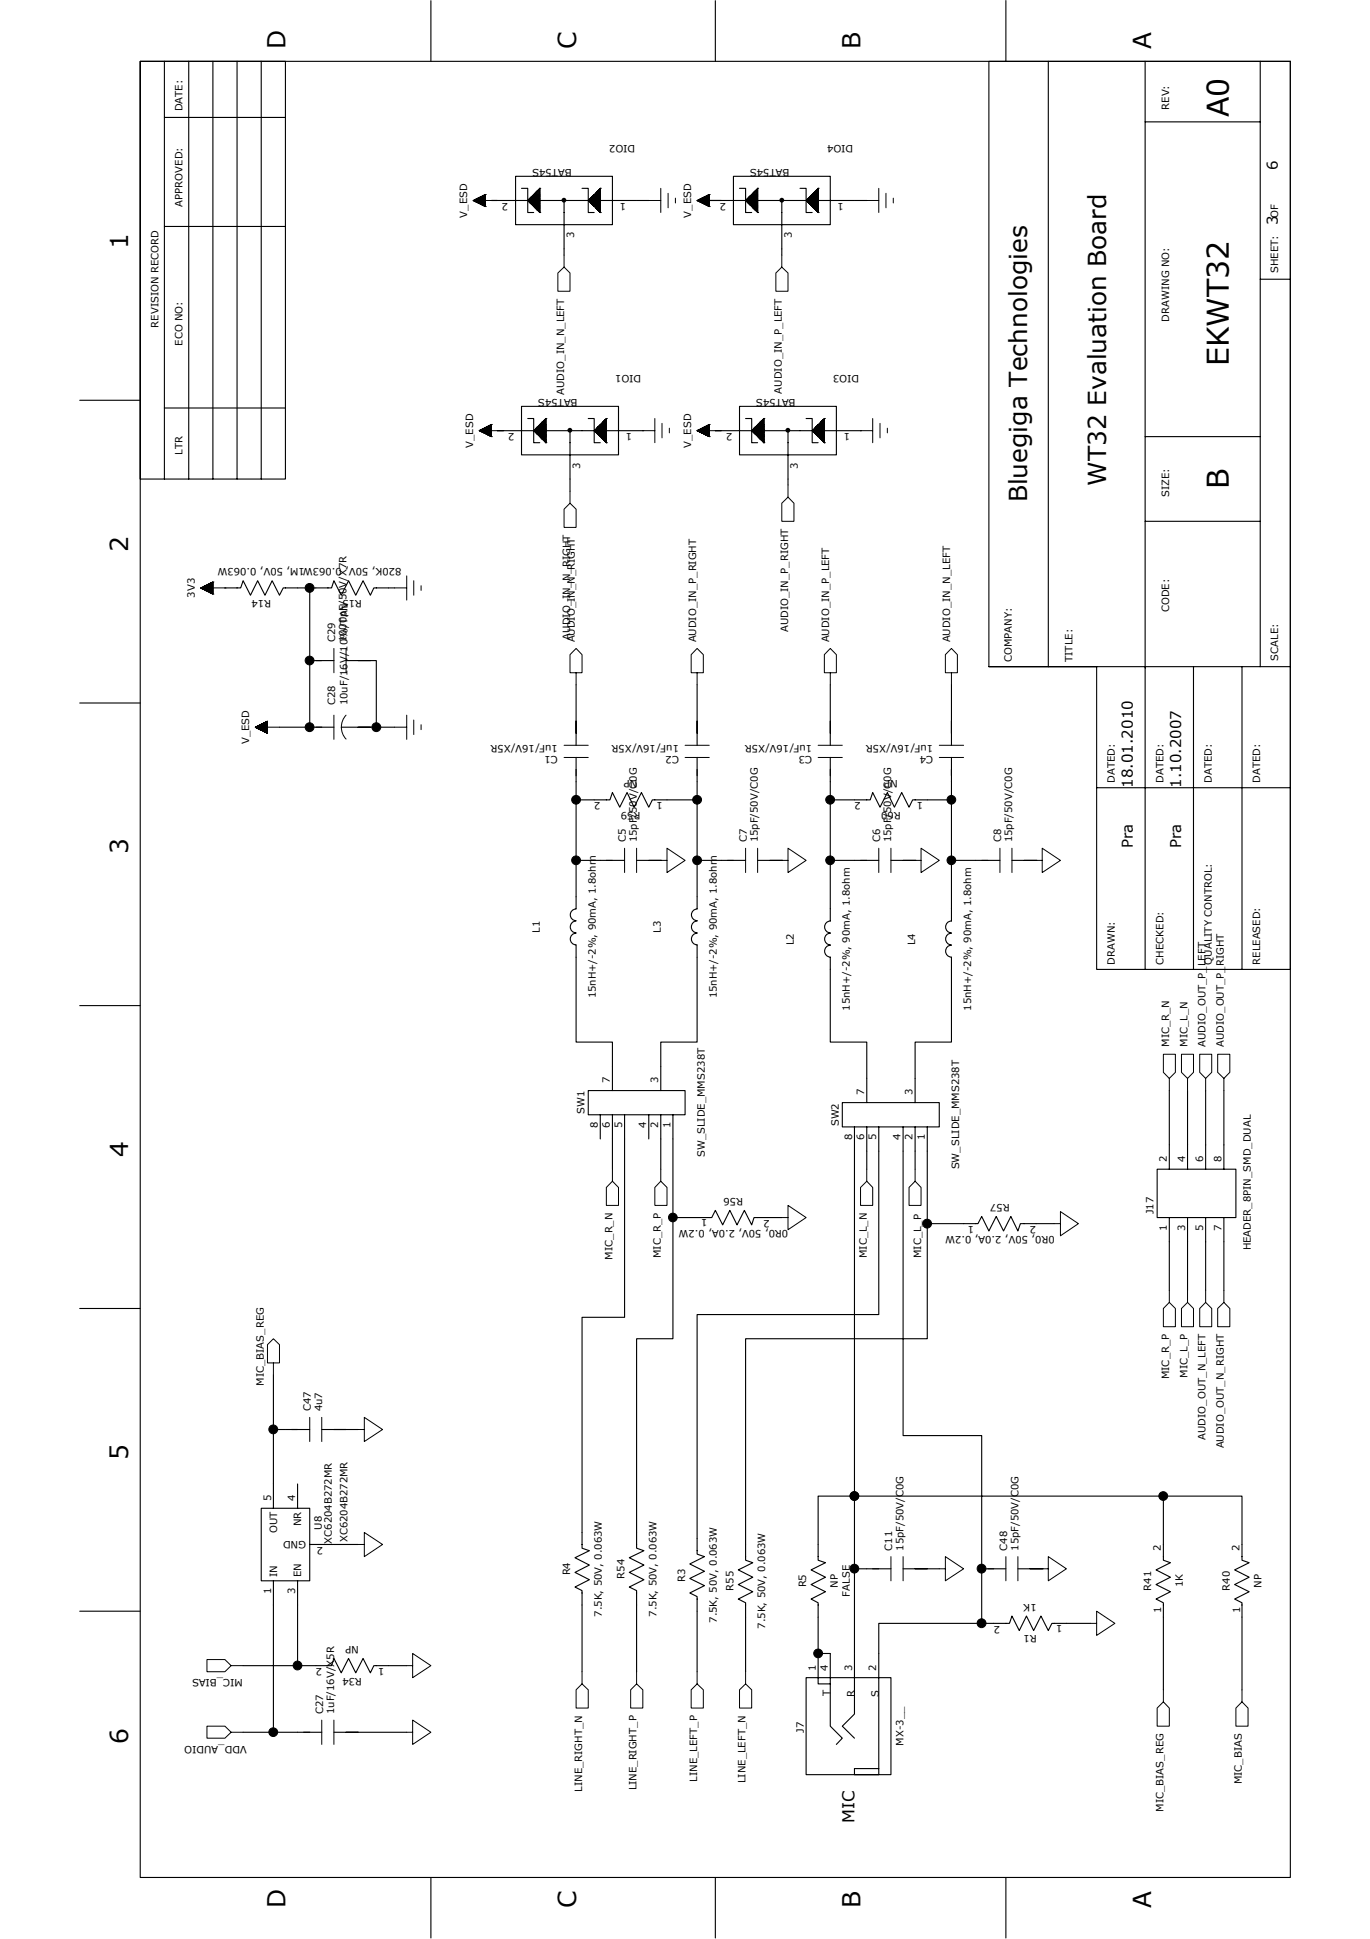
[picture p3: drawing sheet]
<svg xmlns="http://www.w3.org/2000/svg" width="210mm" height="297mm" viewBox="0 0 210 297" stroke-linecap="round" stroke-linejoin="round" font-family="sans-serif">
<g fill="none" stroke="#000" stroke-width=".17">
<path d="M21.5 9.4h176.2v278.2h-176.2zM21.5 9.4h22.2v64h-22.2zM25.2 18h18.5M25.2 9.4v64M28.9 9.4v64M32.6 9.4v64M36.3 9.4v64M40 9.4v64M66 .1v9.3M109.6 .1v9.3M151.5 9.4h46.2v139.1h-29.7v-46.4h-16.5zM154.1 .1v9.3"/>
<path d="M160.6 9.4v92.7M175.5 9.4v139.1M175.5 18.7h17.6M193.1 9.4v92.7M25.2 34.7h18.5M75.3 30.7h24.1M79 27h14.8v7.4h-14.8zM79.9 28.9h1v3.7h.9M80.9 30.7h.1M82.7 28.9v3.7v-3.7l-1.8 1.8 1.8 1.9M82.7 32.6h.1M82.7 28.9h.1"/>
<path d="M82.7 29.1h-.2v3.3h.2M82.7 29.2h-.4v3h.4M82.7 29.4h-.6v2.6h.6M82.7 29.6h-.7v2.2h.7M82.7 29.8h-.9v1.8h.9M82.7 30h-1.1v1.5h1.1M82.7 30.1h-1.3v1.2h1.3M82.7 30.4h-1.5v.7h1.5M82.7 30.5h-1.7v.4h1.7M86.4 30.7v8.4M89.2 28.9h.9v3.7h.9M90.1 30.7h.1"/>
<path d="M92 28.9v3.7v-3.7l-1.9 1.8 1.9 1.9M92 32.6h.1M92 28.9h.1M92 29.1h-.2v3.3h.2M92 29.2h-.4v3h.4M92 29.4h-.6v2.6h.6M92 29.6h-.8v2.2h.8M92 29.8h-1v1.8h1M92 30h-1.1v1.5h1.1M92 30.1h-1.3v1.2h1.3M92 30.4h-1.5v.7h1.5M92 30.5h-1.7v.4h1.7"/>
<path d="M108.7 30.7h24.1M112.4 27h14.8v7.4h-14.8zM113.3 28.9h.9v3.7h1M114.2 30.7h.1M116.1 28.9v3.7v-3.7l-1.9 1.8 1.9 1.9M116.1 32.6h.1M116.1 28.9h.1M116.1 29.1h-.2v3.3h.2M116.1 29.2h-.4v3h.4M116.1 29.4h-.6v2.6h.6M116.1 29.6h-.8v2.2h.8M116.1 29.8h-.9v1.8h.9"/>
<path d="M116.1 30h-1.1v1.5h1.1M116.1 30.1h-1.3v1.2h1.3M116.1 30.4h-1.5v.7h1.5M116.1 30.5h-1.7v.4h1.7M119.8 30.7v8.4M122.6 28.9h.9v3.7h.9M123.5 30.7h.1M125.3 28.9v3.7v-3.7l-1.8 1.8 1.8 1.9M125.3 32.6h.1M125.3 28.9h.1M125.3 29.1h-.1v3.3h.1M125.3 29.2h-.3v3h.3"/>
<path d="M125.3 29.4h-.5v2.6h.5M125.3 29.6h-.7v2.2h.7M125.3 29.8h-.9v1.8h.9M125.3 30h-1v1.5h1M125.3 30.1h-1.2v1.2h1.2M125.3 30.4h-1.4v.7h1.4M125.3 30.5h-1.6v.4h1.6M193.1 42.8h4.6M12.2 61.3h9.3M25.2 62.5h18.5M76.2 66h22.3M79.9 62.3h14.9v7.4h-14.9z"/>
<path d="M80.9 64.1h.9v3.7h.9M81.8 66h.1M83.6 64.1v3.7v-3.7l-1.8 1.9 1.8 1.8M83.6 67.8h.1M83.6 64.1h.1M83.6 65h-.9v1.9h.9M83.6 64.3h-.2v3.3h.2M83.6 64.5h-.3v2.9h.3M83.6 64.7h-.5v2.6h.5M83.6 64.9h-.7v2.2h.7M83.6 65.2h-1.1v1.5h1.1M83.6 65.4h-1.3v1.1h1.3"/>
<path d="M83.6 65.6h-1.5v.7h1.5M83.6 65.8h-1.6v.3h1.6M87.3 66v9.2M90.1 64.1h.9v3.7h1M91 66h.1M92.9 64.1v3.7v-3.7l-1.9 1.9 1.9 1.8M92.9 67.8h.1M92.9 64.1h.1M92.9 65h-.9v1.9h.9M92.9 64.3h-.2v3.3h.2M92.9 64.5h-.4v2.9h.4M92.9 64.7h-.5v2.6h.5"/>
<path d="M92.9 64.9h-.7v2.2h.7M92.9 65.2h-1.1v1.5h1.1M92.9 65.4h-1.3v1.1h1.3M92.9 65.6h-1.5v.7h1.5M92.9 65.8h-1.7v.3h1.7M98.5 66h.1M109.6 66h22.2M113.3 62.3h14.8v7.4h-14.8zM114.2 64.1h1v3.7h.9M115.2 66h.1M117 64.1v3.7v-3.7l-1.8 1.9 1.8 1.8M117 67.8h.1"/>
<path d="M117 64.1h.1M117 65h-.9v1.9h.9M117 64.3h-.2v3.3h.2M117 64.5h-.4v2.9h.4M117 64.7h-.5v2.6h.5M117 64.9h-.7v2.2h.7M117 65.2h-1.1v1.5h1.1M117 65.4h-1.3v1.1h1.3M117 65.6h-1.5v.7h1.5M117 65.8h-1.7v.3h1.7M120.7 66v8.3M123.5 64.1h.9v3.7h.9"/>
<path d="M124.4 66h.1M126.3 64.1v3.7v-3.7l-1.9 1.9 1.9 1.8M126.3 67.8h.1M126.3 64.1h.1M126.3 65h-1v1.9h1M126.3 64.3h-.2v3.3h.2M126.3 64.5h-.4v2.9h.4M126.3 64.7h-.6v2.6h.6M126.3 64.9h-.7v2.2h.7M126.3 65.2h-1.1v1.5h1.1M126.3 65.4h-1.3v1.1h1.3M126.3 65.6h-1.5v.7h1.5"/>
<path d="M126.3 65.8h-1.7v.3h1.7M131.8 66h.1M175.5 66.9h17.6M175.5 79.9h17.6M34.5 90.1h2.4l.4-1.1 1.1 2.2 1.1-2.2 1.1 2.2 1.1-2.2 1.1 2.2 .6-1.1h4.1v11.1M34.5 90.1h.1M47.5 90.1h3.3l.4-1.1 1.1 2.2 1.1-2.2 1.1 2.2 1.1-2.2 1.1 2.2 .6-1.1h3.2M12.2 107.7h9.3M42.8 111.4h8.4M47.5 101.2h3.7M47.5 101.2v10.2M53 101.2h4.7v10.2h-5.4"/>
<path d="M57.7 111.4h2.8M88.3 104.9v9.3M88.3 116v6.5M106.8 104.9v9.3M106.8 116v6.5M127.2 116v6.5h6.1l.4-1.1 1.1 2.3 1.2-2.3 1 2.3 1.2-2.3 1.1 2.3 .5-1.2h6v-6.5M127.2 104.9v9.3M145.8 104.9v9.3M151.5 102.1h46.2M182.9 102.1v46.4M190.3 102.1v46.4M88.2 139.3a.89 .89 0 0 0-.8 .8 .89 .89 0 0 0 .8 .9"/>
<path d="M88.3 131.8v-9.3h5.2l.3-1.1 1.2 2.3 1.1-2.3 1.1 2.3 1.1-2.3 1.1 2.3 .5-1.2h6.9v9.3M95.7 131.8h-7.4v7.4M97.5 131.8h3.7M101.2 131.8h.1M106.8 139.3a.89 .89 0 0 0-.9 .8 .89 .89 0 0 0 .9 .9M106.8 131.8v7.4M106.8 131.8h7.4M116.1 131.8h3.7M119.8 131.8h.1M127.2 122.5v18.6M127.2 131.8h7.4M136.5 131.8h3.7"/>
<path d="M140.2 131.8h.1M145.8 122.5v18.6M145.8 131.8h7.4M155 131.8h3.7M158.7 131.8h.1M168 120.7h29.7M12.2 154.1h9.3M88.2 143a.89 .89 0 0 0-.8 .8 .89 .89 0 0 0 .8 .9M88.2 141.1a.9 .9 0 0 0-.8 .9 .9 .9 0 0 0 .8 .9M88.3 144.8v14.8h5.5v7.5M106.8 143a.89 .89 0 0 0-.9 .8 .89 .89 0 0 0 .9 .9M106.8 141.1a.9 .9 0 0 0-.9 .9 .9 .9 0 0 0 .9 .9"/>
<path d="M106.8 144.8v14.8h-5.6v7.5M127.2 144.8a.91 .91 0 0 0-.9 .9 .91 .91 0 0 0 .9 .9v13h5.6v9.3M127.2 143a.9 .9 0 0 0-.9 .9 .9 .9 0 0 0 .9 .9M127.2 141.1a.91 .91 0 0 0-.9 .9 .91 .91 0 0 0 .9 .9M145.8 144.8a.91 .91 0 0 0-.9 .9 .91 .91 0 0 0 .9 .9M145.8 143a.9 .9 0 0 0-.9 .9 .9 .9 0 0 0 .9 .9M145.8 141.1a.91 .91 0 0 0-.9 .9 .91 .91 0 0 0 .9 .9M145.8 146.6v13h-5.6v9.3M90.1 167.1h14.9v3.7h-14.9zM92 170.8v3.7M93.8 170.8v8.3M95.7 170.8v31h-6.5v35.4l1.1 .4-2.2 1 2.2 1.2-2.2 1.1 2.2 1.1-2.2 1.1 1.1 .6v12.4"/>
<path d="M99.4 170.8v3.7M101.2 170.8v8.3M103.1 170.8v15.7M129.1 168.9h14.8v3.7h-14.8zM130.9 172.6v67.7M132.8 172.6v6.5M134.6 172.6v28.8h-27.8v36.7l1.1 .4-2.2 1.1 2.2 1.1-2.2 1.1 2.2 1.1-2.2 1.1 1.1 .6v11.5M138.4 172.6v47.3h12v20.4M140.2 172.6v6.5M142.1 172.6v14.9h7.7l.6-1.1 1.1 2.2 1.1-2.2 1.2 2.2 1.1-2.2 1.1 2.2 .3-1.1h5.2M177.3 179.1h12.1v7.4h-12.1zM179.2 167.1v12"/>
<path d="M181.9 167.1v12M184.7 167.1v12M187.5 167.1v12M119.8 186.5h-4.3l-.3 1.1-1.2-2.2-1.1 2.2-1.1-2.2-1.1 2.2-1.1-2.2-.5 1.1h-6v18.6h-5.6v32.1l1.2 .4-2.3 1 2.3 1.2-2.3 1.1 2.3 1.1-2.3 1.1 1.1 .6v12.4M142.1 187.5v17.6h-27.9v33.9l1.1 .4-2.2 1.1 2.2 1.1-2.2 1.1 2.2 1.1-2.2 1.2 1.1 .5v10.6M179.2 186.5v11.2M181.9 186.5v11.2M184.7 186.5v11.2M187.5 186.5v11.2M12.2 200.4h9.3M41.9 210.7v20.4M41.9 219h5.6"/>
<path d="M49.3 219h5.6M40 231.1h7.5v11.1h-7.5zM45.6 227.3v3.8M47.5 236.6h7.4M178.2 229.2v9.8l1.1 .4-2.2 1.1 2.2 1.1-2.2 1.1 2.2 1.1-2.2 1.2 1.1 .5v13.4M12.2 246.8h9.3M37.3 255.2h13.5l.4-1.1 1.1 2.2 1.1-2.2 1.1 2.2 1.1-2.2 1.1 2.2 .6-1.1h5M41.9 242.2v23.2h7.4M45.6 242.2v13M123.5 257h13v14.9h-13zM125.3 253.3h1.9v11.1l1.9 1.9-1 .9M127.2 258h-1.9v-12.5l-1-.5 2.2-1.2-2.2-1.1 2.2-1.1-2.2-1.1 2.2-1.1-1.2-.4v-9.8h65v9.8l1.1 .4-2.2 1.1 2.2 1.1-2.2 1.1 2.2 1.1-2.2 1.2 1.1 .5v13.4"/>
<path d="M136.5 240.3h-5.6v22.3l-1.8 1.8 1.8 1.9M138.4 240.3h5.5M150.4 248.7h-15.8v23.2h-3.7v-1h3.7M150.4 240.3v8.4h4.3l.3-1.1 1.2 2.2 1.1-2.2 1.1 2.2 1.1-2.2 1.1 2.2 .6-1.1h5.9M150.4 240.3h3.7M156 240.3h3.7M159.7 240.3h.1M37.3 265.4h4.6M51.2 265.4h11.1M66 287.6v9.3M109.6 287.6v9.3M154.1 287.6v9.3"/>
</g>
<g fill="none" stroke="#000" stroke-width=".15">
<path d="M72.5 30.7l1.9-.9v1.8l-1.9-.9h3.7M72.5 30.8h1.9M72.5 30.7h.1M72.6 30.7h1.8M72.6 30.7v.1M72.6 30.8h1.8M72.7 30.6v.2M72.8 30.9h1.6M72.8 30.6v.3M73 31h1.4M73 30.5v.4M73 30.5h1.4"/>
<path d="M73 30.5v.5M73.1 30.4v.6h1.3M73.2 30.4h1.2M73.2 30.4v.6M73.2 31.1h1.2M73.3 30.4v.7M73.3 30.3h1.1M73.4 30.3v.8M73.4 30.3v.9M73.4 31.2h1M73.5 30.2h.9M73.5 30.2v1"/>
<path d="M73.6 30.2v1l.8 .1M73.6 30.1h.8M73.6 30.1v1.2M73.7 30.1v1.2h.7M73.9 30.1v1.3h.5M74 30v1.5h.4M74.1 30h.3M74.1 30v1.5M74.2 29.9v1.6M74.2 31.6h.2M74.2 29.9h.2M74.3 29.9v1.7"/>
<path d="M74.3 29.8v1.8M74.4 31.6h.1M74.4 29.8h.1M74.4 30h-.5v1.4M74.4 30.1h-.6v1.2M74.4 30.5h-1.5v.4M74.4 30.6h-1.7v.2M86.4 39.1v1.8l.9 .9v2.8h-1.8v-2.8l.9-.9M99.4 30.7h1.8M101.2 28.9v3.7M102.4 29.6v2.2M103.5 30.4v.7"/>
<path d="M106.8 30.7l1.9-.9v1.8l-1.9-.9h3.7M106.8 30.7h.1M106.8 30.8h1.9M107 30.8h1.7M107 30.6v.2M107.1 30.9h1.6M107.1 30.6v.3M107.3 31h1.4M107.3 30.5v.4M107.4 30.4v.6h1.3M107.5 30.4v.7h1.2M107.7 30.3v.9"/>
<path d="M107.8 31.2h.9M107.8 30.2v1M107.9 31.3h.8M108 30.1v1.2h.7M108.2 30.1v1.3h.5M108.3 30v1.5h.4M108.4 29.9v1.6M108.5 31.6h.2M108.6 29.8v1.8M108.7 31.6h.1M108.7 29.8h.1M108.7 30.7l-1.8 .1"/>
<path d="M108.7 30.6h-1.7v.2M108.7 30.5h-1.5v.4M108.7 30.5h-1.4v.5M108.7 30.4h-1.2v.6M108.7 30.3h-1.1v.8M108.7 30.2h-.9v1M108.7 30.1h-.8v1.2M108.7 30.1h-.6v1.2M108.7 30h-.5v1.4M108.7 30h-.3v1.5M108.7 29.9h-.2v1.7M108.7 29.8v1.8"/>
<path d="M119.8 39.1v1.8l.9 .9v2.8h-1.8v-2.8l.9-.9M132.8 30.7h1.8M134.6 28.9v3.7M135.7 29.6v2.2M136.9 30.4v.7M73.4 66l1.9-1v1.9l-1.9-.9h3.8M73.4 66h.1M73.4 66h1.9M73.6 65.9v.1M73.6 66.1h1.7M73.7 65.8v.3M73.7 66.1h1.6"/>
<path d="M73.9 65.7v.5M73.9 66.2h1.4M74 65.7v.6M74 66.3h1.3M74.2 65.6v.7M74.2 66.4h1.1M74.3 65.5v.9M74.4 66.4h.9M74.5 65.4v1.1M74.5 66.5h.8M74.6 65.4v1.1M74.7 66.6h.6"/>
<path d="M74.8 65.3v1.3M74.9 65.2v1.5M75 66.7h.3M75.1 65.2v1.6M75.1 66.8h.2M75.2 65.1v1.8M75.3 66.9h.1M75.3 65h.1M75.3 65.6h-1v.8M75.3 65.6h-1.2v.7M75.3 65.7h-1.4v.5M75.3 65.8h-1.5v.3"/>
<path d="M75.3 65.8h-1.7v.3M75.3 65.9h-1.8v.1M75.3 65v1.9M75.3 65.1h-.2v1.7M75.3 65.2h-.3v1.5M75.3 65.3h-.5v1.4h.5M75.3 65.3h-.6v1.3M75.3 65.4h-.8v1.1M75.3 65.5h-.9v.9M87.3 75.2v1.9l1 .9v2.8h-1.9v-2.8l.9-.9M98.5 66h1.8M100.3 64.1v3.7"/>
<path d="M101.4 64.9v2.2M102.6 65.6v.7M106.8 66l1.9-1v1.9l-1.9-.9h3.7M106.8 66h.1M106.8 66h1.9M107 65.9v.1M107 66.1h1.7M107.1 65.8v.3M107.1 66.1h1.6M107.3 65.7v.5M107.3 66.2h1.4M107.4 65.7v.6"/>
<path d="M107.4 66.3h1.3M107.5 65.6v.7M107.5 66.4h1.2M107.7 65.5v.9M107.8 66.4h.9M107.8 65.4v1.1M107.9 66.5h.8M108 65.4v1.1M108 66.6h.7M108.2 65.3v1.3M108.2 66.7h.5M108.3 65.2v1.5"/>
<path d="M108.3 66.7h.4M108.4 65.2v1.6M108.5 66.8h.2M108.6 65.1v1.8M108.7 66.9h.1M108.7 65h.1M108.7 65v1.9M108.7 65.1h-.2v1.7M108.7 65.2h-.3v1.5M108.7 65.3h-.5v1.4M108.7 65.3h-.6v1.3M108.7 65.4h-.8v1.1"/>
<path d="M108.7 65.5h-.9v.9M108.7 65.6h-1.1v.8M108.7 65.6h-1.2v.7M108.7 65.7h-1.4v.5M108.7 65.8h-1.5v.3M108.7 65.8h-1.7v.3M108.7 65.9h-1.8v.1M120.7 74.3v1.9l.9 .9v2.8h-1.8v-2.8l.9-.9M131.8 66h1.9M133.7 64.1v3.7M134.8 64.9v2.2M136 65.6v.7"/>
<path d="M30.8 90.1l1.8-.9v1.8zM30.8 90.1h.1M30.8 90.1h3.7M30.8 90.1h1.8M30.8 90v.1M30.9 90v.1M30.9 90.2h1.7M31.1 89.9v.3l1.5 .1M31.2 89.9v.4M31.2 90.3h1.4M31.4 89.8v.6h1.2M31.5 89.7v.7"/>
<path d="M31.5 90.5h1.1M31.6 89.6v.9M31.8 89.6v1M32 89.5v1.2M32 90.7h.6M32.1 89.4v1.3M32.1 90.8h.5M32.3 89.3v1.5M32.4 89.3v1.6M32.4 90.9h.2M32.5 89.2v1.8M32.6 91h.1"/>
<path d="M32.6 89.2h.1M32.6 89.2v1.8M32.6 89.2h-.1v1.7M32.6 89.3h-.3v1.6h.3M32.6 89.4h-.4v1.4M32.6 89.4h-.6v1.3M32.6 89.5h-.7v1.1h.7M32.6 89.6h-.9v1h.9M32.6 89.7h-1v.8M32.6 89.7h-1.2v.7M32.6 89.8h-1.3v.5M32.6 89.9h-1.5v.4"/>
<path d="M32.6 90h-1.6v.2M51.2 99.3v3.8M53 99.3v3.8M60.5 90.1h1.8M62.3 88.2v3.7M63.4 89v2.2M64.5 89.7v.7M39.1 111.4h.1M39.2 111.5h1.8M39.2 111.4h.1M39.3 111.3h1.7M39.3 111.3v.2"/>
<path d="M39.3 111.6h1.7M39.4 111.3v.2M39.4 111.3h1.6M39.5 111.3v.3M39.5 111.6h1.5M39.5 111.2v.4M39.5 111.2h1.5M39.6 111.2v.4M39.6 111.7h1.4M39.7 111.1v.6M39.7 111.1h1.3M39.8 111.1v.6"/>
<path d="M39.8 111.8h1.2M39.9 111.8h1.1M40 111v.8M40 111h1M40.1 110.9v1M40.1 111.9h.9M40.2 110.9h.8M40.2 110.9v1M40.3 110.8v1.2M40.3 112h.7M40.3 110.8h.7M40.4 110.8v1.2"/>
<path d="M40.4 112.1h.6M40.4 110.7h.6M40.5 110.7v1.4M40.6 110.7v1.4M40.6 112.1h.4M40.6 110.7h.4M40.7 110.6v1.6M40.7 112.2h.3M40.9 110.6v1.6M40.9 112.3h.1M41 111.4h-1.9l1.9-.9v1.8l-1.9-.9h3.7M41 110.5l-.1 1.8"/>
<path d="M41 110.6h-.2v1.6M41 111h-1.1v.8M51.2 109.6v3.7M53 109.6a2.69 2.69 0 0 0 0 3.6M60.5 111.4h1.8M62.3 109.6v3.7M63.4 110.3v2.2M64.5 111v.8M86.4 116h3.7M86.4 114.2h3.7M88.3 103.1h.9v-2.8l-.9-1-1 1v2.8h1v1.8M105 116h3.7"/>
<path d="M105 114.2h3.7M106.8 103.1h1v-2.8l-1-1-.9 1v2.8h.9v1.8M125.3 116h3.8M125.3 114.2h3.8M127.2 103.1h.9v-2.8l-.9-1-.9 1v2.8h.9v1.8M143.9 116h3.7M143.9 114.2h3.7M145.8 103.1h.9v-2.8l-.9-1-1 1v2.8h1v1.8M95.7 129.9v3.8M97.5 129.9v3.8M101.2 131.8h1v1.9l2.8-1.9-2.8-1.9v1.9M114.2 129.9v3.8"/>
<path d="M116.1 129.9v3.8M119.8 131.8h.9v1.9l2.8-1.9-2.8-1.9v1.9M134.6 129.9v3.8M136.5 129.9v3.8M140.2 131.8h.9v1.9l2.8-1.9-2.8-1.9v1.9M153.2 129.9v3.8M155 129.9v3.8M158.7 131.8h1v1.9l2.8-1.9-2.8-1.9v1.9M93.8 179.1v1.9l1 .9v2.8h-1.9v-2.8l.9-.9M101.2 179.1v1.9l1 .9v2.8h-1.9v-2.8l.9-.9M132.8 179.1v1.9M140.2 179.1v1.9l.9 .9v2.8h-1.8v-2.8l.9-.9"/>
<path d="M179.2 165.2l-1-.9v-2.8h1.9v2.8l-.9 .9v1.9M181.9 165.2l-.9-.9v-2.8h1.9v2.8l-1 .9v1.9M184.7 165.2l-.9-.9v-2.8h1.9v2.8l-1 .9v1.9M187.5 165.2l-.9-.9v-2.8h1.8v2.8l-.9 .9v1.9M119.8 186.5h.9v1.9l2.8-1.9-2.8-1.8v1.8M132.8 181l.9 .9v2.8h-1.9v-2.8zM161.5 187.5h1v1.8l2.7-1.8-2.7-1.9v1.9M179.2 197.7v1.8l.9 .9v2.8h-1.9v-2.8l1-.9M181.9 197.7v1.8l1 .9v2.8h-1.9v-2.8l.9-.9M184.7 197.7v1.8l1 .9v2.8h-1.9v-2.8l.9-.9M187.5 197.7v1.8l.9 .9v2.8h-1.8v-2.8l.9-.9M41.9 208.8h.9v-2.8l-.9-.9-.9 .9v2.8h.9v1.9"/>
<path d="M47.5 217.1v3.7M49.3 217.1v3.7M54.9 219h.9v1.8l2.8-1.8-2.8-1.9v1.9M54.9 236.6h.9v1.9l2.8-1.9-2.8-1.8v1.8M136.5 238.5v3.7M138.4 238.5v3.7M154.1 238.5v3.7M156 238.5v3.7M35.4 255.2l-.9 .9h-2.8v-1.9h2.8l.9 1h1.9M62.3 255.2h.9v1.8l2.8-1.8-2.8-1.9v1.9M89.2 256.1v1.9l.9 .9v2.8h-1.8v-2.8l.9-.9M97.5 256.1v1.9l1 .9v2.8h-1.9v-2.8l.9-.9"/>
<path d="M106.8 256.1v1.9l1 .9v2.8h-1.9v-2.8l.9-.9M114.2 256.1v1.9l1 .9v2.8h-1.9v-2.8l.9-.9M143.9 240.3h.9v1.9l2.8-1.9-2.8-1.8v1.8M159.7 240.3h.9v1.9l2.8-1.9-2.8-1.8v1.8M167.1 248.7h.9v1.8l2.8-1.8-2.8-1.9v1.9M178.2 258.9v1.8l1 1v2.7h-1.9v-2.7l.9-1M190.3 258.9v1.8l.9 1v2.7h-1.8v-2.7l.9-1M35.4 265.4l-.9-1h-2.8v1.9h2.8l.9-.9h1.9M49.3 263.5v3.7M51.2 263.5v3.7M62.3 265.4h.9v1.8l2.8-1.8-2.8-1.9v1.9"/>
</g>
<g fill="none" stroke="#000" stroke-width=".36">
<circle cx="86.4" cy="30.7" r=".19"/>
<circle cx="119.8" cy="30.7" r=".19"/>
<circle cx="87.3" cy="65.9" r=".19"/>
<circle cx="120.7" cy="65.9" r=".19"/>
</g>
<g fill="#000" stroke="#000" stroke-width=".15">
<circle cx="47.4" cy="90.1" r=".68"/>
<circle cx="47.4" cy="111.4" r=".68"/>
<circle cx="47.4" cy="101.2" r=".67"/>
<circle cx="57.7" cy="111.4" r=".68"/>
<circle cx="88.3" cy="131.8" r=".67"/>
<circle cx="88.3" cy="122.5" r=".67"/>
<circle cx="106.8" cy="131.8" r=".67"/>
<circle cx="106.8" cy="122.5" r=".67"/>
<circle cx="127.2" cy="131.8" r=".67"/>
<circle cx="127.2" cy="122.5" r=".67"/>
<circle cx="145.8" cy="122.5" r=".67"/>
<circle cx="145.8" cy="131.8" r=".67"/>
<circle cx="103.1" cy="186.5" r=".67"/>
<circle cx="142" cy="187.4" r=".68"/>
<circle cx="41.9" cy="219" r=".68"/>
<circle cx="130.9" cy="229.2" r=".67"/>
<circle cx="178.2" cy="229.2" r=".67"/>
<circle cx="45.6" cy="255.1" r=".67"/>
<circle cx="125.4" cy="253.3" r=".67"/>
<circle cx="130.9" cy="240.3" r=".67"/>
<circle cx="150.4" cy="240.3" r=".68"/>
<circle cx="150.4" cy="248.7" r=".68"/>
<circle cx="41.9" cy="265.4" r=".67"/>
</g>
<g font-size="4.6">
<text x="188.3" y="18" transform="rotate(-90 188.3 18)">A0</text>
<text x="188.3" y="56.1" transform="rotate(-90 188.3 56.1)">EKWT32</text>
<text x="188.3" y="75" transform="rotate(-90 188.3 75)">B</text>
</g>
<g font-size="3.8">
<text x="43.7" y="7.5" transform="rotate(-90 43.7 7.5)">D</text>
<text x="88.3" y="7.5" transform="rotate(-90 88.3 7.5)">C</text>
<text x="131.8" y="7.5" transform="rotate(-90 131.8 7.5)">B</text>
<text x="176.4" y="7.5" transform="rotate(-90 176.4 7.5)">A</text>
<text x="19.6" y="38.1" transform="rotate(-90 19.6 38.1)">1</text>
<text x="157.4" y="77" transform="rotate(-90 157.4 77)">Bluegiga Technologies</text>
<text x="169.5" y="74.4" transform="rotate(-90 169.5 74.4)">WT32 Evaluation Board</text>
<text x="19.6" y="84.5" transform="rotate(-90 19.6 84.5)">2</text>
<text x="19.6" y="130.9" transform="rotate(-90 19.6 130.9)">3</text>
<text x="19.6" y="177.2" transform="rotate(-90 19.6 177.2)">4</text>
<text x="19.6" y="223.6" transform="rotate(-90 19.6 223.6)">5</text>
<text x="19.6" y="267.2" transform="rotate(-90 19.6 267.2)">6</text>
<text x="43.7" y="292.3" transform="rotate(-90 43.7 292.3)">D</text>
<text x="88.3" y="292.3" transform="rotate(-90 88.3 292.3)">C</text>
<text x="131.8" y="292.3" transform="rotate(-90 131.8 292.3)">B</text>
<text x="176.4" y="292.3" transform="rotate(-90 176.4 292.3)">A</text>
</g>
<text font-size="2.5" x="130.9" y="279.3" transform="rotate(-90 130.9 279.3)">MIC</text>
<g font-size="2.3">
<text x="195.8" y="26.1" transform="rotate(-90 195.8 26.1)">6</text>
<text x="195.8" y="34.4" transform="rotate(-90 195.8 34.4)">3</text>
<text x="173.5" y="120.7" transform="rotate(-90 173.5 120.7)">18.01.2010</text>
<text x="181" y="120.7" transform="rotate(-90 181 120.7)">1.10.2007</text>
<text x="173.5" y="130" transform="rotate(-90 173.5 130)">Pra</text>
<text x="181" y="130" transform="rotate(-90 181 130)">Pra</text>
</g>
<g font-size="1.5">
<text x="28" y="17.1" transform="rotate(-90 28 17.1)">DATE:</text>
<text x="179.2" y="16.8" transform="rotate(-90 179.2 16.8)">REV:</text>
<text x="97.3" y="22.2" transform="rotate(-180 97.3 22.2)">DIO2</text>
<text x="130.7" y="22.2" transform="rotate(-180 130.7 22.2)">DIO4</text>
<text x="87.6" y="25.8" transform="rotate(-180 87.6 25.8)">BAT54S</text>
<text x="121" y="25.8" transform="rotate(-180 121 25.8)">BAT54S</text>
<text x="28" y="31.6" transform="rotate(-90 28 31.6)">APPROVED:</text>
<text x="71.6" y="33.3" transform="rotate(-90 71.6 33.3)">V_ESD</text>
<text x="77.9" y="31.1" transform="rotate(-180 77.9 31.1)">2</text>
<text x="95.9" y="31.1" transform="rotate(-180 95.9 31.1)">1</text>
<text x="105.9" y="33.3" transform="rotate(-90 105.9 33.3)">V_ESD</text>
<text x="111.3" y="31.1" transform="rotate(-180 111.3 31.1)">2</text>
<text x="129.3" y="31.1" transform="rotate(-180 129.3 31.1)">1</text>
<text x="195.8" y="33.4" transform="rotate(-90 195.8 33.4)">OF</text>
<text x="88" y="36.5" transform="rotate(-90 88 36.5)">3</text>
<text x="121.3" y="36.5" transform="rotate(-90 121.3 36.5)">3</text>
<text x="195.8" y="41.8" transform="rotate(-90 195.8 41.8)">SHEET:</text>
<text x="24.3" y="50.2" transform="rotate(-90 24.3 50.2)">REVISION RECORD</text>
<text x="28" y="53" transform="rotate(-90 28 53)">ECO NO:</text>
<text x="179.2" y="49.3" transform="rotate(-90 179.2 49.3)">DRAWING NO:</text>
<text x="98.3" y="57.4" transform="rotate(-180 98.3 57.4)">DIO1</text>
<text x="131.6" y="57.4" transform="rotate(-180 131.6 57.4)">DIO3</text>
<text x="86.4" y="60.5" transform="rotate(-90 86.4 60.5)">AUDIO_IN_N_LEFT</text>
<text x="88.5" y="61.1" transform="rotate(-180 88.5 61.1)">BAT54S</text>
<text x="119.8" y="60.3" transform="rotate(-90 119.8 60.3)">AUDIO_IN_P_LEFT</text>
<text x="121.9" y="61.1" transform="rotate(-180 121.9 61.1)">BAT54S</text>
<text x="28" y="69.7" transform="rotate(-90 28 69.7)">LTR</text>
<text x="72.5" y="68.6" transform="rotate(-90 72.5 68.6)">V_ESD</text>
<text x="78.8" y="66.3" transform="rotate(-180 78.8 66.3)">2</text>
<text x="88.9" y="71.8" transform="rotate(-90 88.9 71.8)">3</text>
<text x="96.8" y="66.3" transform="rotate(-180 96.8 66.3)">1</text>
<text x="105.9" y="68.6" transform="rotate(-90 105.9 68.6)">V_ESD</text>
<text x="112.2" y="66.3" transform="rotate(-180 112.2 66.3)">2</text>
<text x="122.3" y="71.8" transform="rotate(-90 122.3 71.8)">3</text>
<text x="130.2" y="66.3" transform="rotate(-180 130.2 66.3)">1</text>
<text x="179.2" y="76.2" transform="rotate(-90 179.2 76.2)">SIZE:</text>
<text x="61.5" y="87.1" transform="rotate(-180 61.5 87.1)">820K, 50V, 0.063W1M, 50V, 0.063W</text>
<text x="29.8" y="91.6" transform="rotate(-90 29.8 91.6)">3V3</text>
<text x="41.5" y="91.9" transform="rotate(-180 41.5 91.9)">R14</text>
<text x="55.5" y="91.9" transform="rotate(-180 55.5 91.9)">R15</text>
<text x="179.2" y="93.8" transform="rotate(-90 179.2 93.8)">CODE:</text>
<text x="51.4" y="98.4" transform="rotate(-90 51.4 98.4)">C29</text>
<text x="53.1" y="98.4" transform="rotate(-90 53.1 98.4)">1000pF/50V/X7R</text>
<text x="87.3" y="98" transform="rotate(-90 87.3 98)">AUDIO_IN_N_RIGHT</text>
<text x="88.1" y="98.4" transform="rotate(-90 88.1 98.4)">AUDIO_IN_N_RIGHT</text>
<text x="106.6" y="98.4" transform="rotate(-90 106.6 98.4)">AUDIO_IN_P_RIGHT</text>
<text x="120.7" y="96.9" transform="rotate(-90 120.7 96.9)">AUDIO_IN_P_RIGHT</text>
<text x="127" y="98.4" transform="rotate(-90 127 98.4)">AUDIO_IN_P_LEFT</text>
<text x="145.6" y="98.4" transform="rotate(-90 145.6 98.4)">AUDIO_IN_N_LEFT</text>
<text x="155" y="101.4" transform="rotate(-90 155 101.4)">COMPANY:</text>
<text x="164.3" y="101.4" transform="rotate(-90 164.3 101.4)">TITLE:</text>
<text x="195.8" y="101.2" transform="rotate(-90 195.8 101.2)">SCALE:</text>
<text x="51.4" y="108.1" transform="rotate(-90 51.4 108.1)">C28</text>
<text x="53.3" y="108.1" transform="rotate(-90 53.3 108.1)">10uF/16V/10%/TAN</text>
<text x="38.2" y="114" transform="rotate(-90 38.2 114)">V_ESD</text>
<text x="85.5" y="115.8" transform="rotate(-180 85.5 115.8)">C1</text>
<text x="85.5" y="114.1" transform="rotate(-180 85.5 114.1)">1uF/16V/X5R</text>
<text x="97.7" y="119.5" transform="rotate(-180 97.7 119.5)">NP</text>
<text x="104" y="115.8" transform="rotate(-180 104 115.8)">C2</text>
<text x="104" y="114.1" transform="rotate(-180 104 114.1)">1uF/16V/X5R</text>
<text x="124.4" y="115.8" transform="rotate(-180 124.4 115.8)">C3</text>
<text x="124.4" y="114.1" transform="rotate(-180 124.4 114.1)">1uF/16V/X5R</text>
<text x="137.5" y="119.5" transform="rotate(-180 137.5 119.5)">NP</text>
<text x="143" y="115.8" transform="rotate(-180 143 115.8)">C4</text>
<text x="143" y="114.1" transform="rotate(-180 143 114.1)">1uF/16V/X5R</text>
<text x="170.8" y="120" transform="rotate(-90 170.8 120)">DATED:</text>
<text x="178.2" y="120" transform="rotate(-90 178.2 120)">DATED:</text>
<text x="185.7" y="119.9" transform="rotate(-90 185.7 119.9)">DATED:</text>
<text x="193.1" y="120" transform="rotate(-90 193.1 120)">DATED:</text>
<text x="92" y="122.9" transform="rotate(-180 92 122.9)">2</text>
<text x="98.1" y="124.4" transform="rotate(-180 98.1 124.4)">R59</text>
<text x="101.6" y="122.8" transform="rotate(-180 101.6 122.8)">1</text>
<text x="131.9" y="122.9" transform="rotate(-180 131.9 122.9)">2</text>
<text x="138" y="124.4" transform="rotate(-180 138 124.4)">R60</text>
<text x="141.4" y="122.8" transform="rotate(-180 141.4 122.8)">1</text>
<text x="95.9" y="129" transform="rotate(-90 95.9 129)">C5</text>
<text x="97.6" y="129" transform="rotate(-90 97.6 129)">15pF/50V/C0G</text>
<text x="114.4" y="129" transform="rotate(-90 114.4 129)">C7</text>
<text x="116.1" y="129" transform="rotate(-90 116.1 129)">15pF/50V/C0G</text>
<text x="134.8" y="129" transform="rotate(-90 134.8 129)">C6</text>
<text x="136.5" y="129" transform="rotate(-90 136.5 129)">15pF/50V/C0G</text>
<text x="153.4" y="129" transform="rotate(-90 153.4 129)">C8</text>
<text x="155.1" y="129" transform="rotate(-90 155.1 129)">15pF/50V/C0G</text>
<text x="82.7" y="142.9" transform="rotate(-90 82.7 142.9)">L1</text>
<text x="101.2" y="142.9" transform="rotate(-90 101.2 142.9)">L3</text>
<text x="121.6" y="144.8" transform="rotate(-90 121.6 144.8)">L2</text>
<text x="140.2" y="144.8" transform="rotate(-90 140.2 144.8)">L4</text>
<text x="170.8" y="147.8" transform="rotate(-90 170.8 147.8)">DRAWN:</text>
<text x="178.2" y="147.8" transform="rotate(-90 178.2 147.8)">CHECKED:</text>
<text x="185.7" y="147.8" transform="rotate(-90 185.7 147.8)">QUALITY CONTROL:</text>
<text x="193.1" y="147.8" transform="rotate(-90 193.1 147.8)">RELEASED:</text>
<text x="91.3" y="153" transform="rotate(-90 91.3 153)">15nH+/-2%, 90mA, 1.8ohm</text>
<text x="109.8" y="153" transform="rotate(-90 109.8 153)">15nH+/-2%, 90mA, 1.8ohm</text>
<text x="130.2" y="154.8" transform="rotate(-90 130.2 154.8)">15nH+/-2%, 90mA, 1.8ohm</text>
<text x="148.8" y="154.8" transform="rotate(-90 148.8 154.8)">15nH+/-2%, 90mA, 1.8ohm</text>
<text x="179.2" y="160.4" transform="rotate(-90 179.2 160.4)">MIC_R_N</text>
<text x="181.9" y="160.4" transform="rotate(-90 181.9 160.4)">MIC_L_N</text>
<text x="184.7" y="160.4" transform="rotate(-90 184.7 160.4)">AUDIO_OUT_P_LEFT</text>
<text x="187.5" y="160.4" transform="rotate(-90 187.5 160.4)">AUDIO_OUT_P_RIGHT</text>
<text x="93.5" y="165.9" transform="rotate(-90 93.5 165.9)">7</text>
<text x="100.9" y="165.9" transform="rotate(-90 100.9 165.9)">3</text>
<text x="132.4" y="167.8" transform="rotate(-90 132.4 167.8)">7</text>
<text x="139.8" y="167.8" transform="rotate(-90 139.8 167.8)">3</text>
<text x="89.6" y="170.7" transform="rotate(-90 89.6 170.7)">SW1</text>
<text x="91.6" y="172.9" transform="rotate(-90 91.6 172.9)">8</text>
<text x="93.5" y="172.9" transform="rotate(-90 93.5 172.9)">6</text>
<text x="95.3" y="172.9" transform="rotate(-90 95.3 172.9)">5</text>
<text x="99" y="172.9" transform="rotate(-90 99 172.9)">4</text>
<text x="100.9" y="172.9" transform="rotate(-90 100.9 172.9)">2</text>
<text x="102.7" y="172.9" transform="rotate(-90 102.7 172.9)">1</text>
<text x="128.5" y="172.6" transform="rotate(-90 128.5 172.6)">SW2</text>
<text x="108" y="177.3" transform="rotate(-90 108 177.3)">SW_SLIDE_MMS238T</text>
<text x="130.6" y="174.7" transform="rotate(-90 130.6 174.7)">8</text>
<text x="132.4" y="174.7" transform="rotate(-90 132.4 174.7)">6</text>
<text x="134.3" y="174.7" transform="rotate(-90 134.3 174.7)">5</text>
<text x="138" y="174.7" transform="rotate(-90 138 174.7)">4</text>
<text x="139.8" y="174.7" transform="rotate(-90 139.8 174.7)">2</text>
<text x="141.7" y="174.7" transform="rotate(-90 141.7 174.7)">1</text>
<text x="146.9" y="179.2" transform="rotate(-90 146.9 179.2)">SW_SLIDE_MMS238T</text>
<text x="178.8" y="178" transform="rotate(-90 178.8 178)">2</text>
<text x="181.6" y="178" transform="rotate(-90 181.6 178)">4</text>
<text x="184.4" y="178" transform="rotate(-90 184.4 178)">6</text>
<text x="187.1" y="178" transform="rotate(-90 187.1 178)">8</text>
<text x="113.9" y="183.5" transform="rotate(-180 113.9 183.5)">R56</text>
<text x="154.7" y="184.4" transform="rotate(-180 154.7 184.4)">R57</text>
<text x="176.7" y="186" transform="rotate(-90 176.7 186)">J17</text>
<text x="108.4" y="186.8" transform="rotate(-180 108.4 186.8)">1</text>
<text x="117.9" y="186.9" transform="rotate(-180 117.9 186.9)">2</text>
<text x="120.8" y="188.4" transform="rotate(-180 120.8 188.4)">0R0, 50V, 2.0A, 0.2W</text>
<text x="149.2" y="187.8" transform="rotate(-180 149.2 187.8)">1</text>
<text x="158.8" y="187.8" transform="rotate(-180 158.8 187.8)">2</text>
<text x="161.6" y="189.3" transform="rotate(-180 161.6 189.3)">0R0, 50V, 2.0A, 0.2W</text>
<text x="178.8" y="188.6" transform="rotate(-90 178.8 188.6)">1</text>
<text x="181.6" y="188.6" transform="rotate(-90 181.6 188.6)">3</text>
<text x="184.4" y="188.6" transform="rotate(-90 184.4 188.6)">5</text>
<text x="187.1" y="188.6" transform="rotate(-90 187.1 188.6)">7</text>
<text x="191.6" y="191.6" transform="rotate(-90 191.6 191.6)">HEADER_8PIN_SMD_DUAL</text>
<text x="93.8" y="193" transform="rotate(-90 93.8 193)">MIC_R_N</text>
<text x="101.2" y="192.7" transform="rotate(-90 101.2 192.7)">MIC_R_P</text>
<text x="132.8" y="192.7" transform="rotate(-90 132.8 192.7)">MIC_L_N</text>
<text x="141.1" y="192.7" transform="rotate(-90 141.1 192.7)">MIC_L_P</text>
<text x="40.4" y="212.3" transform="rotate(-90 40.4 212.3)">MIC_BIAS_REG</text>
<text x="179.2" y="211.3" transform="rotate(-90 179.2 211.3)">MIC_R_P</text>
<text x="181.9" y="211.1" transform="rotate(-90 181.9 211.1)">MIC_L_P</text>
<text x="47.6" y="216.2" transform="rotate(-90 47.6 216.2)">C47</text>
<text x="49.4" y="216.2" transform="rotate(-90 49.4 216.2)">4u7</text>
<text x="184.7" y="220.6" transform="rotate(-90 184.7 220.6)">AUDIO_OUT_N_LEFT</text>
<text x="187.5" y="221.9" transform="rotate(-90 187.5 221.9)">AUDIO_OUT_N_RIGHT</text>
<text x="41.5" y="229.9" transform="rotate(-90 41.5 229.9)">5</text>
<text x="45.2" y="229.9" transform="rotate(-90 45.2 229.9)">4</text>
<text x="46.2" y="233.8" transform="rotate(-90 46.2 233.8)">NR</text>
<text x="42.5" y="234.9" transform="rotate(-90 42.5 234.9)">OUT</text>
<text x="46.9" y="236" transform="rotate(-180 46.9 236)">GND</text>
<text x="49.3" y="234.3" transform="rotate(-90 49.3 234.3)">U8</text>
<text x="49.5" y="237" transform="rotate(-180 49.5 237)">2</text>
<text x="50.8" y="236.5" transform="rotate(-90 50.8 236.5)">XC6204B272MR</text>
<text x="53.3" y="236.3" transform="rotate(-90 53.3 236.3)">XC6204B272MR</text>
<text x="136.7" y="237.6" transform="rotate(-90 136.7 237.6)">C11</text>
<text x="138.4" y="237.6" transform="rotate(-90 138.4 237.6)">15pF/50V/C0G</text>
<text x="154.3" y="237.6" transform="rotate(-90 154.3 237.6)">C48</text>
<text x="156" y="237.6" transform="rotate(-90 156 237.6)">15pF/50V/C0G</text>
<text x="177.9" y="237.6" transform="rotate(-90 177.9 237.6)">2</text>
<text x="189.9" y="237.6" transform="rotate(-90 189.9 237.6)">2</text>
<text x="41.5" y="244.3" transform="rotate(-90 41.5 244.3)">1</text>
<text x="42.5" y="241.6" transform="rotate(-90 42.5 241.6)">IN</text>
<text x="45.2" y="244.3" transform="rotate(-90 45.2 244.3)">3</text>
<text x="46.2" y="241.6" transform="rotate(-90 46.2 241.6)">EN</text>
<text x="87.3" y="241.3" transform="rotate(-90 87.3 241.3)">R4</text>
<text x="95.7" y="241.8" transform="rotate(-90 95.7 241.8)">R54</text>
<text x="105" y="242.3" transform="rotate(-90 105 242.3)">R3</text>
<text x="112.4" y="243.7" transform="rotate(-90 112.4 243.7)">R55</text>
<text x="123.5" y="243.2" transform="rotate(-90 123.5 243.2)">R5</text>
<text x="128.4" y="243.2" transform="rotate(-90 128.4 243.2)">NP</text>
<text x="130.2" y="244.6" transform="rotate(-90 130.2 244.6)">FALSE</text>
<text x="158.8" y="245.7" transform="rotate(-180 158.8 245.7)">1K</text>
<text x="176.4" y="243.7" transform="rotate(-90 176.4 243.7)">R41</text>
<text x="181.3" y="243.2" transform="rotate(-90 181.3 243.2)">1K</text>
<text x="188.4" y="243.7" transform="rotate(-90 188.4 243.7)">R40</text>
<text x="193.3" y="243.2" transform="rotate(-90 193.3 243.2)">NP</text>
<text x="92.2" y="247.7" transform="rotate(-90 92.2 247.7)">7.5K, 50V, 0.063W</text>
<text x="100.6" y="247.7" transform="rotate(-90 100.6 247.7)">7.5K, 50V, 0.063W</text>
<text x="109.8" y="248.6" transform="rotate(-90 109.8 248.6)">7.5K, 50V, 0.063W</text>
<text x="117.2" y="249.5" transform="rotate(-90 117.2 249.5)">7.5K, 50V, 0.063W</text>
<text x="153.2" y="249" transform="rotate(-180 153.2 249)">2</text>
<text x="158.8" y="250.5" transform="rotate(-180 158.8 250.5)">R1</text>
<text x="162.8" y="249" transform="rotate(-180 162.8 249)">1</text>
<text x="177.9" y="247.1" transform="rotate(-90 177.9 247.1)">1</text>
<text x="190" y="247.1" transform="rotate(-90 190 247.1)">1</text>
<text x="37.2" y="257.1" transform="rotate(-180 37.2 257.1)">MIC_BIAS</text>
<text x="49.4" y="255.5" transform="rotate(-180 49.4 255.5)">2</text>
<text x="55" y="252.1" transform="rotate(-180 55 252.1)">NP</text>
<text x="55.5" y="257" transform="rotate(-180 55.5 257)">R34</text>
<text x="58.9" y="255.5" transform="rotate(-180 58.9 255.5)">1</text>
<text x="125" y="255.9" transform="rotate(-90 125 255.9)">1</text>
<text x="126.9" y="255.9" transform="rotate(-90 126.9 255.9)">4</text>
<text x="130.6" y="255.9" transform="rotate(-90 130.6 255.9)">3</text>
<text x="134.3" y="255.9" transform="rotate(-90 134.3 255.9)">2</text>
<text x="49.5" y="262.6" transform="rotate(-90 49.5 262.6)">C27</text>
<text x="51.2" y="262.6" transform="rotate(-90 51.2 262.6)">1uF/16V/X5R</text>
<text x="127.2" y="259.8" transform="rotate(-90 127.2 259.8)">T</text>
<text x="130.9" y="259.9" transform="rotate(-90 130.9 259.9)">R</text>
<text x="134.6" y="259.9" transform="rotate(-90 134.6 259.9)">S</text>
<text x="37.8" y="267.4" transform="rotate(-180 37.8 267.4)">VDD_AUDIO</text>
<text x="123.1" y="265.5" transform="rotate(-90 123.1 265.5)">J7</text>
<text x="138.4" y="267.4" transform="rotate(-90 138.4 267.4)">MX-3__</text>
<text x="89.2" y="274.5" transform="rotate(-90 89.2 274.5)">LINE_RIGHT_N</text>
<text x="97.5" y="274.3" transform="rotate(-90 97.5 274.3)">LINE_RIGHT_P</text>
<text x="106.8" y="272.9" transform="rotate(-90 106.8 272.9)">LINE_LEFT_P</text>
<text x="114.2" y="273.2" transform="rotate(-90 114.2 273.2)">LINE_LEFT_N</text>
<text x="190.3" y="273.4" transform="rotate(-90 190.3 273.4)">MIC_BIAS</text>
<text x="178.2" y="277.6" transform="rotate(-90 178.2 277.6)">MIC_BIAS_REG</text>
</g>
</svg>
